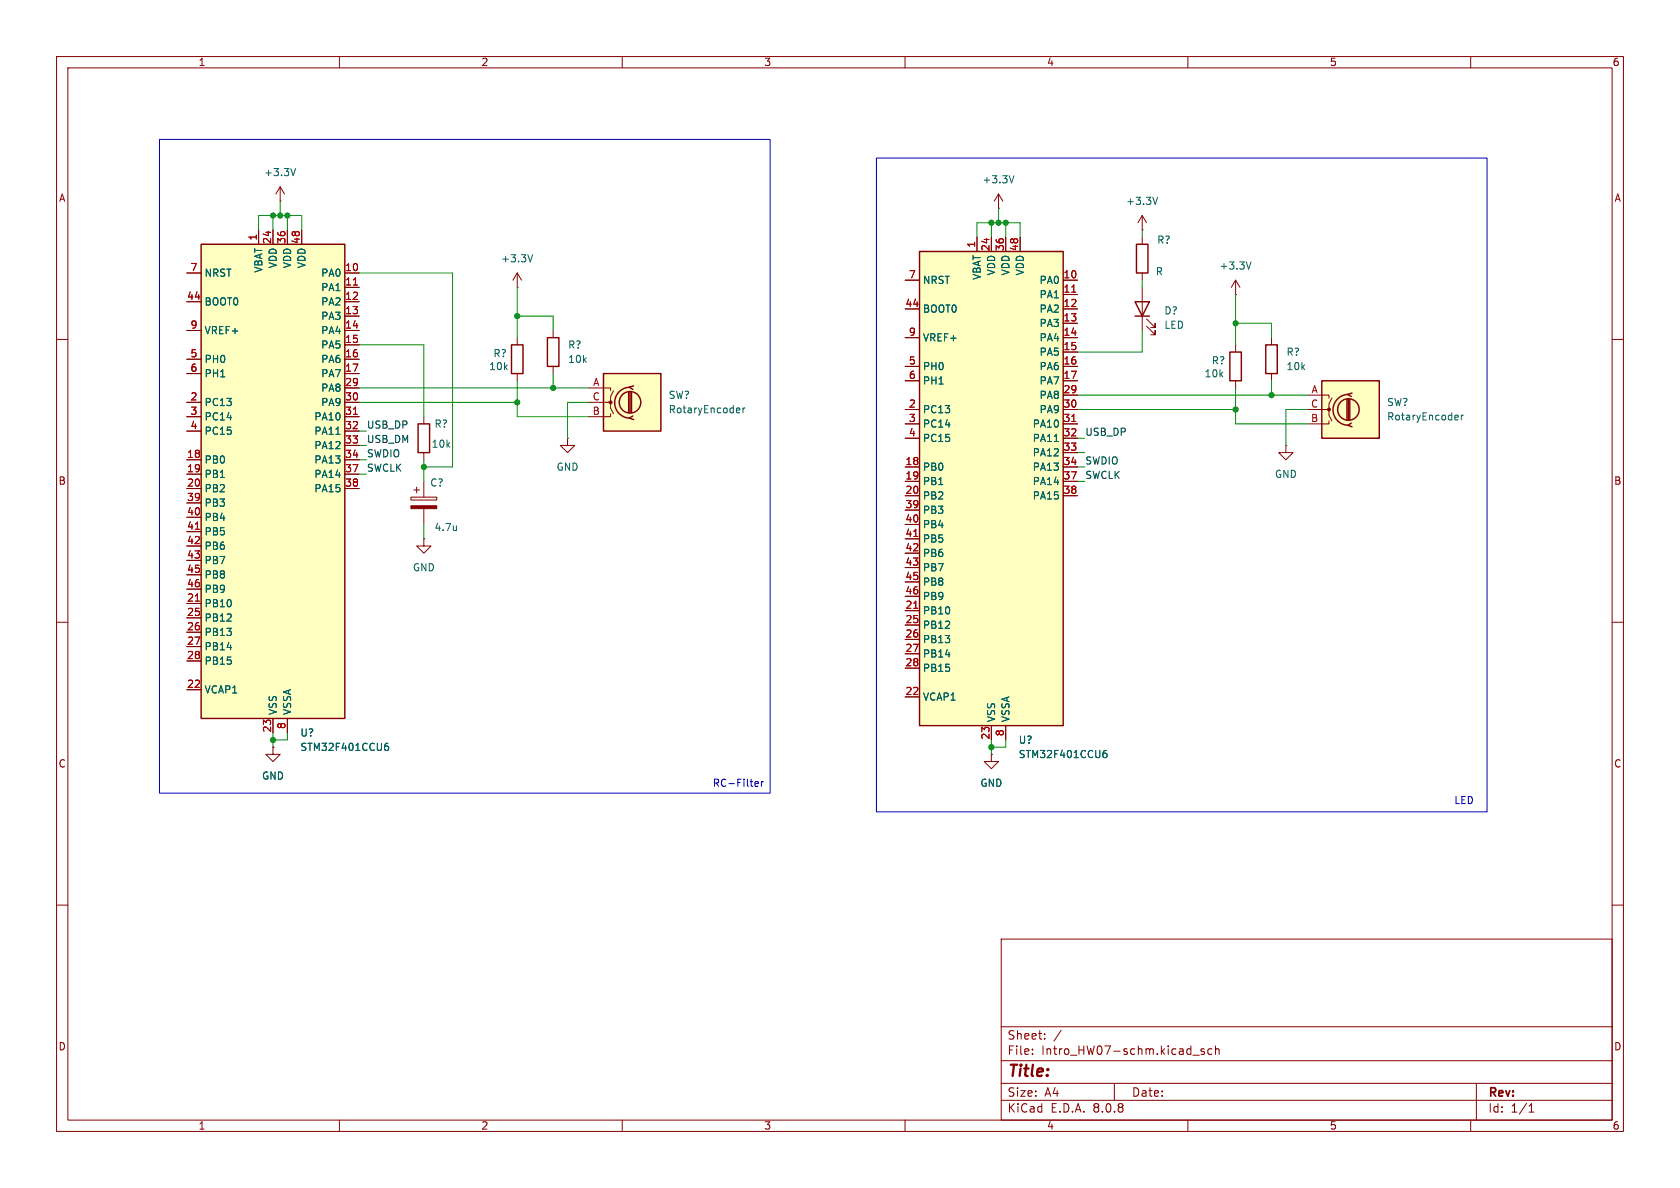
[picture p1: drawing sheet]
<svg xmlns="http://www.w3.org/2000/svg" width="297mm" height="210mm" viewBox="0 0 297 210" stroke-linecap="round" stroke-linejoin="round" font-family="sans-serif">
<g fill="none" stroke="#840000" stroke-width=".18">
<path d="M10 10h277v190h-277zM12 12h273v186h-273zM60 10v2M110 10v2M160 10v2M210 10v2M260 10v2M10 60h2M285 60h2M10 110h2M285 110h2M10 160h2"/>
<path d="M177 166h108v32h-108zM285 160h2M60 198v2M110 198v2M160 198v2M177 194.5h108M177 191.5h108M177 187.5h108M177 181.5h108M182.5 186.3v.1M182.5 185.5v.1M184.7 183.6v.1"/>
<path d="M184.7 182.8v.1M187.6 182.1l-1.3 2M197 191.5v3M210 198v2M210.9 186.5h1.1M212.9 185.5l-.4-.1-.2 .2 .1 .2 .5 .2v.3h-.6M214.2 185.5l-.4-.1-.3 .3v.4l.2 .2h.5M214.9 185.5l.2-.1 .4 .1v.9M214.9 184.9v1.5M260 198v2M261 191.5v6.5M270.3 196.6h.9"/>
<path d="M270.3 195.5l.4-.4v1.5"/>
</g>
<path d="M162.6 44.5h25.4v83.8h-25.4z" fill="#ffffc2"/>
<path d="M162.6 44.5h25.4v83.8h-25.4zM200.7 53.3h2.5l-1.3 2.6zM200.7 55.9h2.5" fill="none" stroke="#840000" stroke-width=".25"/>
<g fill="none" stroke="#840000" stroke-width=".18">
<path d="M176.5 36.8h.1M176.5 34.3l-.7 1.3M176.5 34.3v2.5M176.5 34.3l.8 1.3M160 49.5h2.6M160 54.6h2.6M160 59.7h2.6M172.7 41.9v2.6M175.3 41.9v2.6M177.8 41.9v2.6M180.3 41.9v2.6M188 49.5h2.5"/>
<path d="M188 52.1h2.5M188 54.6h2.5M188 57.2h2.5M188 59.7h2.5M201.9 50.8v7.6M202.7 57.7l1.5 1.5v-.8v.8h-.7M202.7 56.4l1.5 1.5v-.7v.7h-.7M160 64.8h2.6M160 67.3h2.6M160 72.4h2.6M160 74.9h2.6M160 77.5h2.6"/>
<path d="M188 62.2h2.5M188 64.8h2.5M188 67.3h2.5M188 72.4h2.5M188 69.9h2.5M188 74.9h2.5M188 77.5h2.5M160 82.6h2.6M160 85.1h2.6M160 87.6h2.6M160 90.2h2.6M160 92.7h2.6"/>
<path d="M160 95.3h2.6M160 97.8h2.6M188 82.6h2.5M188 85.1h2.5M188 87.6h2.5M188 80h2.5M160 108h2.6M160 110.5h2.6M160 113h2.6M160 115.6h2.6M160 118.1h2.6M160 100.3h2.6"/>
<path d="M160 102.9h2.6M160 105.4h2.6M48.3 132.1v1.3h1.2l-1.2 1.2-1.3-1.2h1.3M48.3 132.1h.1M160 123.2h2.6M175.3 128.3v2.5M177.8 128.3v2.5"/>
</g>
<path d="M189.5 51.7h.7M189.5 74.5h.7M161.5 94.8h.8M161.5 107.5h.8" fill="none" stroke="#a90000" stroke-width=".18"/>
<path d="M179.3 31.1l-.5 1.2M186.4 78h.7M195 133.3l.5-.2 .2 .3-.1 .5h-.4l-.2-.1M195.6 132.7h-.4l-.2 .3" fill="none" stroke="#006464" stroke-width=".18"/>
<path d="M35.6 43.2h25.4v83.8h-25.4z" fill="#ffffc2"/>
<path d="M35.6 43.2h25.4v83.8h-25.4zM96.8 59.7h2v5.1h-2zM73.9 74.9h2v5.1h-2zM90.4 61h2.1v5h-2.1zM217.4 62.2h2.1v5.1h-2.1zM223.8 61h2v5h-2z" fill="none" stroke="#840000" stroke-width=".25"/>
<g fill="none" stroke="#840000" stroke-width=".18">
<path d="M49.5 35.6h.1M49.5 33l-.7 1.3M49.5 33v2.6M49.5 33l.8 1.3M33 48.3h2.6M33 53.3h2.6M33 58.4h2.6M45.7 40.6v2.6M48.3 40.6v2.6M50.8 40.6v2.6M53.3 40.6v2.6M61 48.3h2.5"/>
<path d="M61 50.8h2.5M61 53.3h2.5M61 55.9h2.5M61 58.4h2.5M91.4 50.8h.1M91.4 48.3l-.7 1.2M91.4 48.3v2.5M91.4 59.7v1.3M91.4 48.3l.8 1.2M97.8 58.4v1.3M224.8 59.7v1.3M33 63.5h2.6"/>
<path d="M33 66h2.6M33 71.1h2.6M33 73.7h2.6M33 76.2h2.6M61 61h2.5M61 63.5h2.5M61 66h2.5M61 71.1h2.5M61 68.6h2.5M61 73.7h2.5M61 76.2h2.5M61 78.7h2.5"/>
<path d="M74.9 73.7v1.2M91.4 66v1.3M97.8 64.8v1.2M100.3 77.5v1.2h1.3l-1.3 1.3-1.2-1.3h1.2M100.3 77.5h.1M218.4 61v1.2M218.4 67.3v1.3M224.8 66v1.3M33 81.3h2.6M33 83.8h2.6M33 86.4h2.6M33 88.9h2.6"/>
<path d="M33 91.4h2.6M33 94h2.6M33 96.5h2.6M33 99.1h2.6M61 81.3h2.5M61 83.8h2.5M61 86.4h2.5M72.6 87.9h4.6v.5h-4.6zM73.2 86.6h1M73.7 86.1v1M74.9 80v1.3M74.9 85.1v2.8"/>
<path d="M74.9 89.9v2.8M33 106.7h2.6M33 109.2h2.6M33 111.8h2.6M33 114.3h2.6M33 116.8h2.6M33 101.6h2.6M33 104.1h2.6M33 121.9h2.6M48.3 127v2.5M50.8 127v2.5"/>
</g>
<path d="M62.5 50.4h.7M62.5 73.2h.7M34.5 93.6h.8M34.5 106.3h.8" fill="none" stroke="#a90000" stroke-width=".18"/>
<path d="M52.3 29.8l-.5 1.3M94.2 45l-.5 1.3M59.4 76.8h.7M80.7 93v.8M80.7 93.7h-.1M68 132l.5-.1 .2 .2-.1 .5-.4 .1-.2-.2M68.6 131.4l-.4 .1-.2 .2" fill="none" stroke="#006464" stroke-width=".18"/>
<path d="M72.6 89.4h4.6v.5h-4.6z" fill="#840000" stroke="#840000" stroke-width=".18"/>
<path d="M233.7 67.3h10.1v10.2h-10.1z" fill="#ffffc2"/>
<g fill="none" stroke="#840000" stroke-width=".25">
<path d="M233.7 67.3h10.1v10.2h-10.1zM238.1 70.6v3.6M238.4 69.7a2.73 2.73 0 0 0-2.7 2.7 2.73 2.73 0 0 0 2.7 2.8M238.4 70.6v3.6M238.6 70.6v3.6M238.9 74.8l-.6 .4 .7 .2M239 69.5l-.7 .2 .6 .4"/>
<circle cx="238.4" cy="72.4" r="1.9"/>
</g>
<circle cx="234.9" cy="72.4" r=".25" fill="#840000" stroke="#840000" stroke-width=".18"/>
<path d="M231.1 69.9h3.8v.5M231.1 72.4h3.8v1l.6 1M234.9 74.4v.5h-3.8M235.5 70.4l-.6 1v1h-.5" fill="none" stroke="#840000" stroke-width=".18"/>
<path d="M257.4 73.4l.3 .1 .1 .2-.6 .1M257.7 74.2h-.3M258.3 73.4v.8M258.7 73.4l-.4 .2" fill="none" stroke="#006464" stroke-width=".18"/>
<path d="M106.7 66h10.1v10.2h-10.1z" fill="#ffffc2"/>
<g fill="none" stroke="#840000" stroke-width=".25">
<path d="M200.9 43.2h2v5.1h-2zM106.7 66h10.1v10.2h-10.1zM111.1 69.3v3.6M111.4 68.5a2.73 2.73 0 0 0-2.7 2.7 2.73 2.73 0 0 0 2.7 2.7M111.4 69.3v3.6M111.6 69.3v3.6M111.9 73.5l-.6 .4 .7 .3M112 68.2l-.7 .3 .6 .3"/>
<circle cx="111.4" cy="71.1" r="1.9"/>
</g>
<circle cx="107.9" cy="71.1" r=".25" fill="#840000" stroke="#840000" stroke-width=".18"/>
<g fill="none" stroke="#840000" stroke-width=".18">
<path d="M201.9 38.1v2.5M201.9 38.1l-.7 1.3M201.9 38.1l.8 1.3M33 48.3h2.6M33 53.3h2.6M33 58.4h2.6M45.7 40.6v2.6M48.3 40.6v2.6M50.8 40.6v2.6M53.3 40.6v2.6M61 48.3h2.5M61 50.8h2.5"/>
<path d="M61 53.3h2.5M61 55.9h2.5M61 58.4h2.5M160 49.5h2.6M160 54.6h2.6M160 59.7h2.6M172.7 41.9v2.6M175.3 41.9v2.6M177.8 41.9v2.6M180.3 41.9v2.6M188 49.5h2.5M188 52.1h2.5"/>
<path d="M188 54.6h2.5M188 57.2h2.5M188 59.7h2.5M201.9 40.6h.1M201.9 41.9v1.3M201.9 48.3v1.2M218.4 52.1h.1M218.4 49.5l-.7 1.3M218.4 49.5v2.6M218.4 49.5l.8 1.3M33 73.7h2.6M33 71.1h2.6"/>
<path d="M33 63.5h2.6M33 66h2.6M33 76.2h2.6M61 68.6h2.5M61 73.7h2.5M61 71.1h2.5M61 61h2.5M61 63.5h2.5M61 66h2.5M61 76.2h2.5M61 78.7h2.5M104.1 68.6h3.8v.5"/>
<path d="M104.1 71.1h3.8v1l.6 1.1M107.9 73.2v.5h-3.8M108.5 69.1l-.6 1v1h-.5M160 64.8h2.6M160 67.3h2.6M160 72.4h2.6M160 74.9h2.6M160 77.5h2.6M188 62.2h2.5M188 64.8h2.5M188 67.3h2.5M188 72.4h2.5"/>
<path d="M188 69.9h2.5M188 74.9h2.5M188 77.5h2.5M227.3 78.7v1.3h1.3l-1.3 1.3-1.2-1.3h1.2M227.3 78.7h.1M33 81.3h2.6M33 83.8h2.6M33 86.4h2.6M33 88.9h2.6M33 91.4h2.6M33 94h2.6M33 96.5h2.6"/>
<path d="M33 99.1h2.6M61 81.3h2.5M61 83.8h2.5M61 86.4h2.5M74.9 95.3v1.2h1.3l-1.3 1.3-1.2-1.3h1.2M74.9 95.3h.1M160 82.6h2.6M160 85.1h2.6M160 87.6h2.6M160 90.2h2.6M160 92.7h2.6M160 95.3h2.6"/>
<path d="M160 97.8h2.6M188 82.6h2.5M188 85.1h2.5M188 87.6h2.5M188 80h2.5M33 106.7h2.6M33 109.2h2.6M33 111.8h2.6M33 114.3h2.6M33 116.8h2.6M33 101.6h2.6M33 104.1h2.6"/>
<path d="M160 108h2.6M160 110.5h2.6M160 113h2.6M160 115.6h2.6M160 118.1h2.6M160 100.3h2.6M160 102.9h2.6M160 105.4h2.6M33 121.9h2.6M48.3 132.1h.1M48.3 127v2.5M50.8 127v2.5"/>
<path d="M160 123.2h2.6M175.3 133.4v1.2h1.2l-1.2 1.3-1.3-1.3h1.3M175.3 133.4h.1M175.3 128.3v2.5M177.8 128.3v2.5"/>
</g>
<path d="M204.7 34.9l-.5 1.2M221.2 46.3l-.5 1.3M59.4 76.8h.7M130.4 72.1l.3 .1 .1 .2-.6 .1M130.7 72.9l-.3 .1M131.3 72.1v.9M131.7 72.1l-.4 .3M186.4 78h.7M68 132l.5-.1 .2 .2-.1 .5-.4 .1-.2-.2M68.6 131.4l-.4 .1-.2 .2M195 133.3l.5-.2 .2 .3-.1 .5h-.4l-.2-.1M195.6 132.7h-.4l-.2 .3" fill="none" stroke="#006464" stroke-width=".18"/>
<path d="M28.2 24.6h107.9v115.6h-107.9zM154.9 27.9h108v115.6h-108zM133.5 139h.5M133.5 138.2h.4l.2 .3-.6 .1M134.6 138.2v.8M135 138.2l-.4 .2" fill="none" stroke="#0000c2" stroke-width=".18"/>
<g fill="none" stroke="#009600" stroke-width=".18">
<path d="M48.3 38.1v2.5M49.5 35.6v2.5M50.8 38.1v2.5M175.3 39.4v2.5M176.5 36.8v2.6M177.8 39.4v2.5M45.7 40.6v-2.5h7.6v2.5M63.5 48.3h16.5v34.3h-5.1M91.4 55.9h6.4v2.5M91.4 50.8v8.9M172.7 41.9v-2.5h7.6v2.5M201.9 40.6v1.3"/>
<path d="M201.9 49.5v1.3M201.9 58.4v3.8h-11.4M218.4 57.2h6.4v2.5M218.4 52.1v8.9M63.5 76.2h1.3M63.5 78.7h1.3M63.5 68.6h40.6M63.5 61h11.4v12.7M63.5 71.1h27.9M91.4 67.3v6.4h12.7M97.8 66v2.6M104.1 71.1h-3.8v6.4"/>
<path d="M190.5 69.9h40.6M190.5 72.4h27.9M190.5 77.5h1.3M218.4 68.6v6.3h12.7M224.8 67.3v2.6M231.1 72.4h-3.8v6.3M63.5 81.3h1.3M63.5 83.8h1.3M74.9 81.3v3.8M74.9 92.7v2.6M190.5 85.1h1.3M190.5 82.6h1.3"/>
<path d="M190.5 80h1.3M48.3 129.5v2.6M50.8 129.5v1.3h-2.5M175.3 130.8v2.6M177.8 130.8v1.3h-2.5"/>
</g>
<path d="M62.5 50.4h.7M189.5 51.7h.7M62.5 73.2h.7M189.5 74.5h.7M34.5 93.6h.8M161.5 94.8h.8M34.5 106.3h.8M161.5 107.5h.8" fill="none" stroke="#a90000" stroke-width=".18"/>
<g fill="#009600" stroke="#009600" stroke-width=".18">
<circle cx="50.8" cy="38.1" r=".46"/>
<circle cx="48.3" cy="38.1" r=".46"/>
<circle cx="49.5" cy="38.1" r=".46"/>
<circle cx="177.8" cy="39.4" r=".46"/>
<circle cx="176.5" cy="39.4" r=".46"/>
<circle cx="175.3" cy="132.1" r=".46"/>
<circle cx="175.3" cy="39.4" r=".46"/>
<circle cx="74.9" cy="82.6" r=".46"/>
<circle cx="91.4" cy="55.9" r=".46"/>
<circle cx="218.4" cy="57.2" r=".46"/>
<circle cx="224.8" cy="69.9" r=".46"/>
<circle cx="218.4" cy="72.4" r=".46"/>
<circle cx="48.3" cy="130.8" r=".46"/>
<circle cx="97.8" cy="68.6" r=".46"/>
<circle cx="91.4" cy="71.1" r=".46"/>
</g>
<text font-size="2.8" fill="#840000" x="178" y="190.9">Title:</text>
<g font-size="2.1" fill="#840000">
<text x="178" y="184">Sheet:</text>
<text x="178" y="186.7">File:</text>
<text x="184.1" y="186.7">Intro_HW07-schm.kicad_sch</text>
<text x="178" y="196.9">KiCad</text>
<text x="178" y="194.1">Size:</text>
<text x="184.7" y="194.1">A4</text>
<text x="185.7" y="196.9">E.D.A.</text>
<text x="193.3" y="196.9">8.0.8</text>
<text x="200" y="194.1">Date:</text>
<text x="263" y="194.3">Rev:</text>
<text x="263" y="196.9">Id:</text>
<text x="267.1" y="196.9">1/1</text>
</g>
<g font-size="1.8" fill="#840000">
<text x="35" y="11.9">1</text>
<text x="85" y="11.9">2</text>
<text x="135" y="11.9">3</text>
<text x="185" y="11.9">4</text>
<text x="235" y="11.9">5</text>
<text x="285" y="11.9">6</text>
<text x="10.3" y="35.9">A</text>
<text x="285.3" y="35.9">A</text>
<text x="10.3" y="85.9">B</text>
<text x="285.3" y="85.9">B</text>
<text x="10.3" y="135.9">C</text>
<text x="285.3" y="135.9">C</text>
<text x="10.3" y="185.9">D</text>
<text x="285.3" y="185.9">D</text>
<text x="35" y="199.9">1</text>
<text x="85" y="199.9">2</text>
<text x="135" y="199.9">3</text>
<text x="185" y="199.9">4</text>
<text x="235" y="199.9">5</text>
<text x="285" y="199.9">6</text>
</g>
<g font-size="1.8" fill="#006464">
<text x="46.6" y="31.3">+3.3V</text>
<text x="173.6" y="32.6">+3.3V</text>
<text x="199" y="36.4">+3.3V</text>
<text x="49.1" y="47.5" transform="rotate(-90 49.1 47.5)">VDD</text>
<text x="51.7" y="47.5" transform="rotate(-90 51.7 47.5)">VDD</text>
<text x="54.2" y="47.5" transform="rotate(-90 54.2 47.5)">VDD</text>
<text x="88.5" y="46.6">+3.3V</text>
<text x="204.5" y="43.3">R?</text>
<text x="215.5" y="47.9">+3.3V</text>
<text x="36.1" y="49.1">NRST</text>
<text x="46.6" y="48.3" transform="rotate(-90 46.6 48.3)">VBAT</text>
<text x="56.7" y="49.1">PA0</text>
<text x="56.7" y="51.7">PA1</text>
<text x="163.1" y="50.4">NRST</text>
<text x="173.6" y="49.6" transform="rotate(-90 173.6 49.6)">VBAT</text>
<text x="176.1" y="48.8" transform="rotate(-90 176.1 48.8)">VDD</text>
<text x="178.7" y="48.8" transform="rotate(-90 178.7 48.8)">VDD</text>
<text x="181.2" y="48.8" transform="rotate(-90 181.2 48.8)">VDD</text>
<text x="183.7" y="50.4">PA0</text>
<text x="183.7" y="52.9">PA1</text>
<text x="204.2" y="48.9">R</text>
<text x="36.1" y="54.2">BOOT0</text>
<text x="36.1" y="59.3">VREF+</text>
<text x="56.7" y="54.2">PA2</text>
<text x="56.7" y="56.7">PA3</text>
<text x="56.7" y="59.3">PA4</text>
<text x="163.1" y="55.5">BOOT0</text>
<text x="183.7" y="55.5">PA2</text>
<text x="183.7" y="58">PA3</text>
<text x="205.7" y="58.3">LED</text>
<text x="205.7" y="55.8">D?</text>
<text x="36.1" y="64.4">PH0</text>
<text x="56.7" y="61.8">PA5</text>
<text x="56.7" y="64.4">PA6</text>
<text x="86.4" y="65.6">10k</text>
<text x="87.1" y="63.3">R?</text>
<text x="100.3" y="64.4">10k</text>
<text x="100.3" y="61.8">R?</text>
<text x="163.1" y="65.6">PH0</text>
<text x="163.1" y="60.6">VREF+</text>
<text x="183.7" y="60.6">PA4</text>
<text x="183.7" y="63.1">PA5</text>
<text x="183.7" y="65.6">PA6</text>
<text x="214.1" y="64.6">R?</text>
<text x="227.3" y="65.6">10k</text>
<text x="227.3" y="63.1">R?</text>
<text x="36.1" y="72">PC13</text>
<text x="36.1" y="66.9">PH1</text>
<text x="56.7" y="66.9">PA7</text>
<text x="56.7" y="69.4">PA8</text>
<text x="56.7" y="72">PA9</text>
<text x="118.1" y="70.7">SW?</text>
<text x="163.1" y="68.2">PH1</text>
<text x="183.7" y="68.2">PA7</text>
<text x="183.7" y="70.7">PA8</text>
<text x="212.9" y="66.9">10k</text>
<text x="245.1" y="72">SW?</text>
<text x="36.1" y="74.5">PC14</text>
<text x="36.1" y="77.1">PC15</text>
<text x="55.5" y="74.5">PA10</text>
<text x="55.5" y="77.1">PA11</text>
<text x="76.7" y="75.8">R?</text>
<text x="118.1" y="73.3">RotaryEncoder</text>
<text x="163.1" y="73.3">PC13</text>
<text x="163.1" y="75.8">PC14</text>
<text x="182.5" y="75.8">PA10</text>
<text x="183.7" y="73.3">PA9</text>
<text x="245.1" y="74.5">RotaryEncoder</text>
<text x="36.1" y="82.1">PB0</text>
<text x="55.5" y="79.6">PA12</text>
<text x="55.5" y="82.1">PA13</text>
<text x="76.2" y="79.3">10k</text>
<text x="98.3" y="83.4">GND</text>
<text x="163.1" y="83.4">PB0</text>
<text x="163.1" y="78.3">PC15</text>
<text x="182.5" y="78.3">PA11</text>
<text x="182.5" y="80.9">PA12</text>
<text x="182.5" y="83.4">PA13</text>
<text x="36.1" y="84.7">PB1</text>
<text x="36.1" y="87.2">PB2</text>
<text x="36.1" y="89.8">PB3</text>
<text x="55.5" y="84.7">PA14</text>
<text x="55.5" y="87.2">PA15</text>
<text x="76" y="86.2">C?</text>
<text x="163.1" y="86">PB1</text>
<text x="163.1" y="88.5">PB2</text>
<text x="182.5" y="86">PA14</text>
<text x="182.5" y="88.5">PA15</text>
<text x="225.3" y="84.7">GND</text>
<text x="36.1" y="92.3">PB4</text>
<text x="36.1" y="94.8">PB5</text>
<text x="76.7" y="94.1">4.7u</text>
<text x="163.1" y="91">PB3</text>
<text x="163.1" y="93.6">PB4</text>
<text x="36.1" y="97.4">PB6</text>
<text x="36.1" y="99.9">PB7</text>
<text x="72.9" y="101.2">GND</text>
<text x="163.1" y="96.1">PB5</text>
<text x="163.1" y="98.7">PB6</text>
<text x="163.1" y="101.2">PB7</text>
<text x="36.1" y="107.5">PB10</text>
<text x="36.1" y="102.5">PB8</text>
<text x="36.1" y="105">PB9</text>
<text x="163.1" y="103.7">PB8</text>
<text x="163.1" y="106.3">PB9</text>
<text x="36.1" y="110.1">PB12</text>
<text x="36.1" y="112.6">PB13</text>
<text x="163.1" y="108.8">PB10</text>
<text x="163.1" y="111.4">PB12</text>
<text x="163.1" y="113.9">PB13</text>
<text x="36.1" y="115.2">PB14</text>
<text x="36.1" y="117.7">PB15</text>
<text x="163.1" y="116.4">PB14</text>
<text x="163.1" y="119">PB15</text>
<text x="36.1" y="122.8">VCAP1</text>
<text x="163.1" y="124.1">VCAP1</text>
<text x="49.1" y="126.5" transform="rotate(-90 49.1 126.5)">VSS</text>
<text x="51.7" y="126.5" transform="rotate(-90 51.7 126.5)">VSSA</text>
<text x="53" y="130.4">U?</text>
<text x="176.1" y="127.8" transform="rotate(-90 176.1 127.8)">VSS</text>
<text x="178.7" y="127.8" transform="rotate(-90 178.7 127.8)">VSSA</text>
<text x="180" y="131.7">U?</text>
<text x="53" y="132.9">STM32F401CCU6</text>
<text x="180" y="134.2">STM32F401CCU6</text>
<text x="46.2" y="138">GND</text>
<text x="173.2" y="139.3">GND</text>
</g>
<g font-size="1.8" fill="#a90000">
<text x="45.5" y="42.6" transform="rotate(-90 45.5 42.6)">1</text>
<text x="48" y="43.2" transform="rotate(-90 48 43.2)">24</text>
<text x="50.5" y="43.2" transform="rotate(-90 50.5 43.2)">36</text>
<text x="53.1" y="43.2" transform="rotate(-90 53.1 43.2)">48</text>
<text x="172.5" y="43.9" transform="rotate(-90 172.5 43.9)">1</text>
<text x="175" y="44.5" transform="rotate(-90 175 44.5)">24</text>
<text x="177.5" y="44.5" transform="rotate(-90 177.5 44.5)">36</text>
<text x="180.1" y="44.5" transform="rotate(-90 180.1 44.5)">48</text>
<text x="33" y="53.1">44</text>
<text x="33.6" y="48">7</text>
<text x="60.9" y="48">10</text>
<text x="60.9" y="50.5">11</text>
<text x="60.9" y="53.1">12</text>
<text x="160.6" y="49.3">7</text>
<text x="187.9" y="49.3">10</text>
<text x="187.9" y="51.8">11</text>
<text x="33.6" y="58.2">9</text>
<text x="60.9" y="55.6">13</text>
<text x="60.9" y="58.2">14</text>
<text x="160" y="54.4">44</text>
<text x="160.6" y="59.4">9</text>
<text x="187.9" y="54.4">12</text>
<text x="187.9" y="56.9">13</text>
<text x="187.9" y="59.4">14</text>
<text x="33.6" y="63.2">5</text>
<text x="33.6" y="65.8">6</text>
<text x="60.9" y="60.7">15</text>
<text x="60.9" y="63.2">16</text>
<text x="60.9" y="65.8">17</text>
<text x="160.6" y="64.5">5</text>
<text x="187.9" y="62">15</text>
<text x="187.9" y="64.5">16</text>
<text x="33.6" y="70.9">2</text>
<text x="60.9" y="68.3">29</text>
<text x="60.9" y="70.9">30</text>
<text x="104.7" y="70.9">C</text>
<text x="104.8" y="68.3">A</text>
<text x="160.6" y="67.1">6</text>
<text x="187.9" y="67.1">17</text>
<text x="187.9" y="69.6">29</text>
<text x="231.8" y="69.6">A</text>
<text x="33.6" y="73.4">3</text>
<text x="33.6" y="75.9">4</text>
<text x="60.9" y="73.4">31</text>
<text x="60.9" y="75.9">32</text>
<text x="104.7" y="73.4">B</text>
<text x="160.6" y="72.1">2</text>
<text x="160.6" y="74.7">3</text>
<text x="160.6" y="77.2">4</text>
<text x="187.9" y="72.1">30</text>
<text x="187.9" y="74.7">31</text>
<text x="187.9" y="77.2">32</text>
<text x="231.7" y="74.7">B</text>
<text x="231.7" y="72.1">C</text>
<text x="33" y="81">18</text>
<text x="33" y="83.6">19</text>
<text x="60.9" y="78.5">33</text>
<text x="60.9" y="81">34</text>
<text x="60.9" y="83.6">37</text>
<text x="160" y="82.3">18</text>
<text x="187.9" y="79.8">33</text>
<text x="187.9" y="82.3">34</text>
<text x="33" y="86.1">20</text>
<text x="33" y="88.6">39</text>
<text x="60.9" y="86.1">38</text>
<text x="160" y="84.8">19</text>
<text x="160" y="87.4">20</text>
<text x="160" y="89.9">39</text>
<text x="187.9" y="84.8">37</text>
<text x="187.9" y="87.4">38</text>
<text x="33" y="91.2">40</text>
<text x="33" y="93.7">41</text>
<text x="160" y="92.5">40</text>
<text x="160" y="95">41</text>
<text x="33" y="96.3">42</text>
<text x="33" y="98.8">43</text>
<text x="33" y="101.3">45</text>
<text x="160" y="97.5">42</text>
<text x="160" y="100.1">43</text>
<text x="33" y="106.4">21</text>
<text x="33" y="103.9">46</text>
<text x="160" y="107.7">21</text>
<text x="160" y="102.6">45</text>
<text x="160" y="105.2">46</text>
<text x="33" y="109">25</text>
<text x="33" y="111.5">26</text>
<text x="160" y="110.2">25</text>
<text x="160" y="112.8">26</text>
<text x="33" y="114">27</text>
<text x="33" y="116.6">28</text>
<text x="160" y="115.3">27</text>
<text x="160" y="117.9">28</text>
<text x="33" y="121.7">22</text>
<text x="160" y="122.9">22</text>
<text x="48" y="129.6" transform="rotate(-90 48 129.6)">23</text>
<text x="50.5" y="129" transform="rotate(-90 50.5 129)">8</text>
<text x="175" y="130.9" transform="rotate(-90 175 130.9)">23</text>
<text x="177.5" y="130.2" transform="rotate(-90 177.5 130.2)">8</text>
</g>
<g font-size="1.8" fill="#0f0f0f">
<text x="64.8" y="75.9">USB_DP</text>
<text x="191.8" y="77.1">USB_DP</text>
<text x="64.8" y="80.9">SWDIO</text>
<text x="64.8" y="83.5">SWCLK</text>
<text x="64.8" y="78.4">USB_DM</text>
<text x="191.8" y="82.2">SWDIO</text>
<text x="191.8" y="84.7">SWCLK</text>
</g>
<g font-size="1.8" fill="#0000c2">
<text x="125.9" y="139.3">RC-Filter</text>
<text x="257" y="142.3">LED</text>
</g>
</svg>
